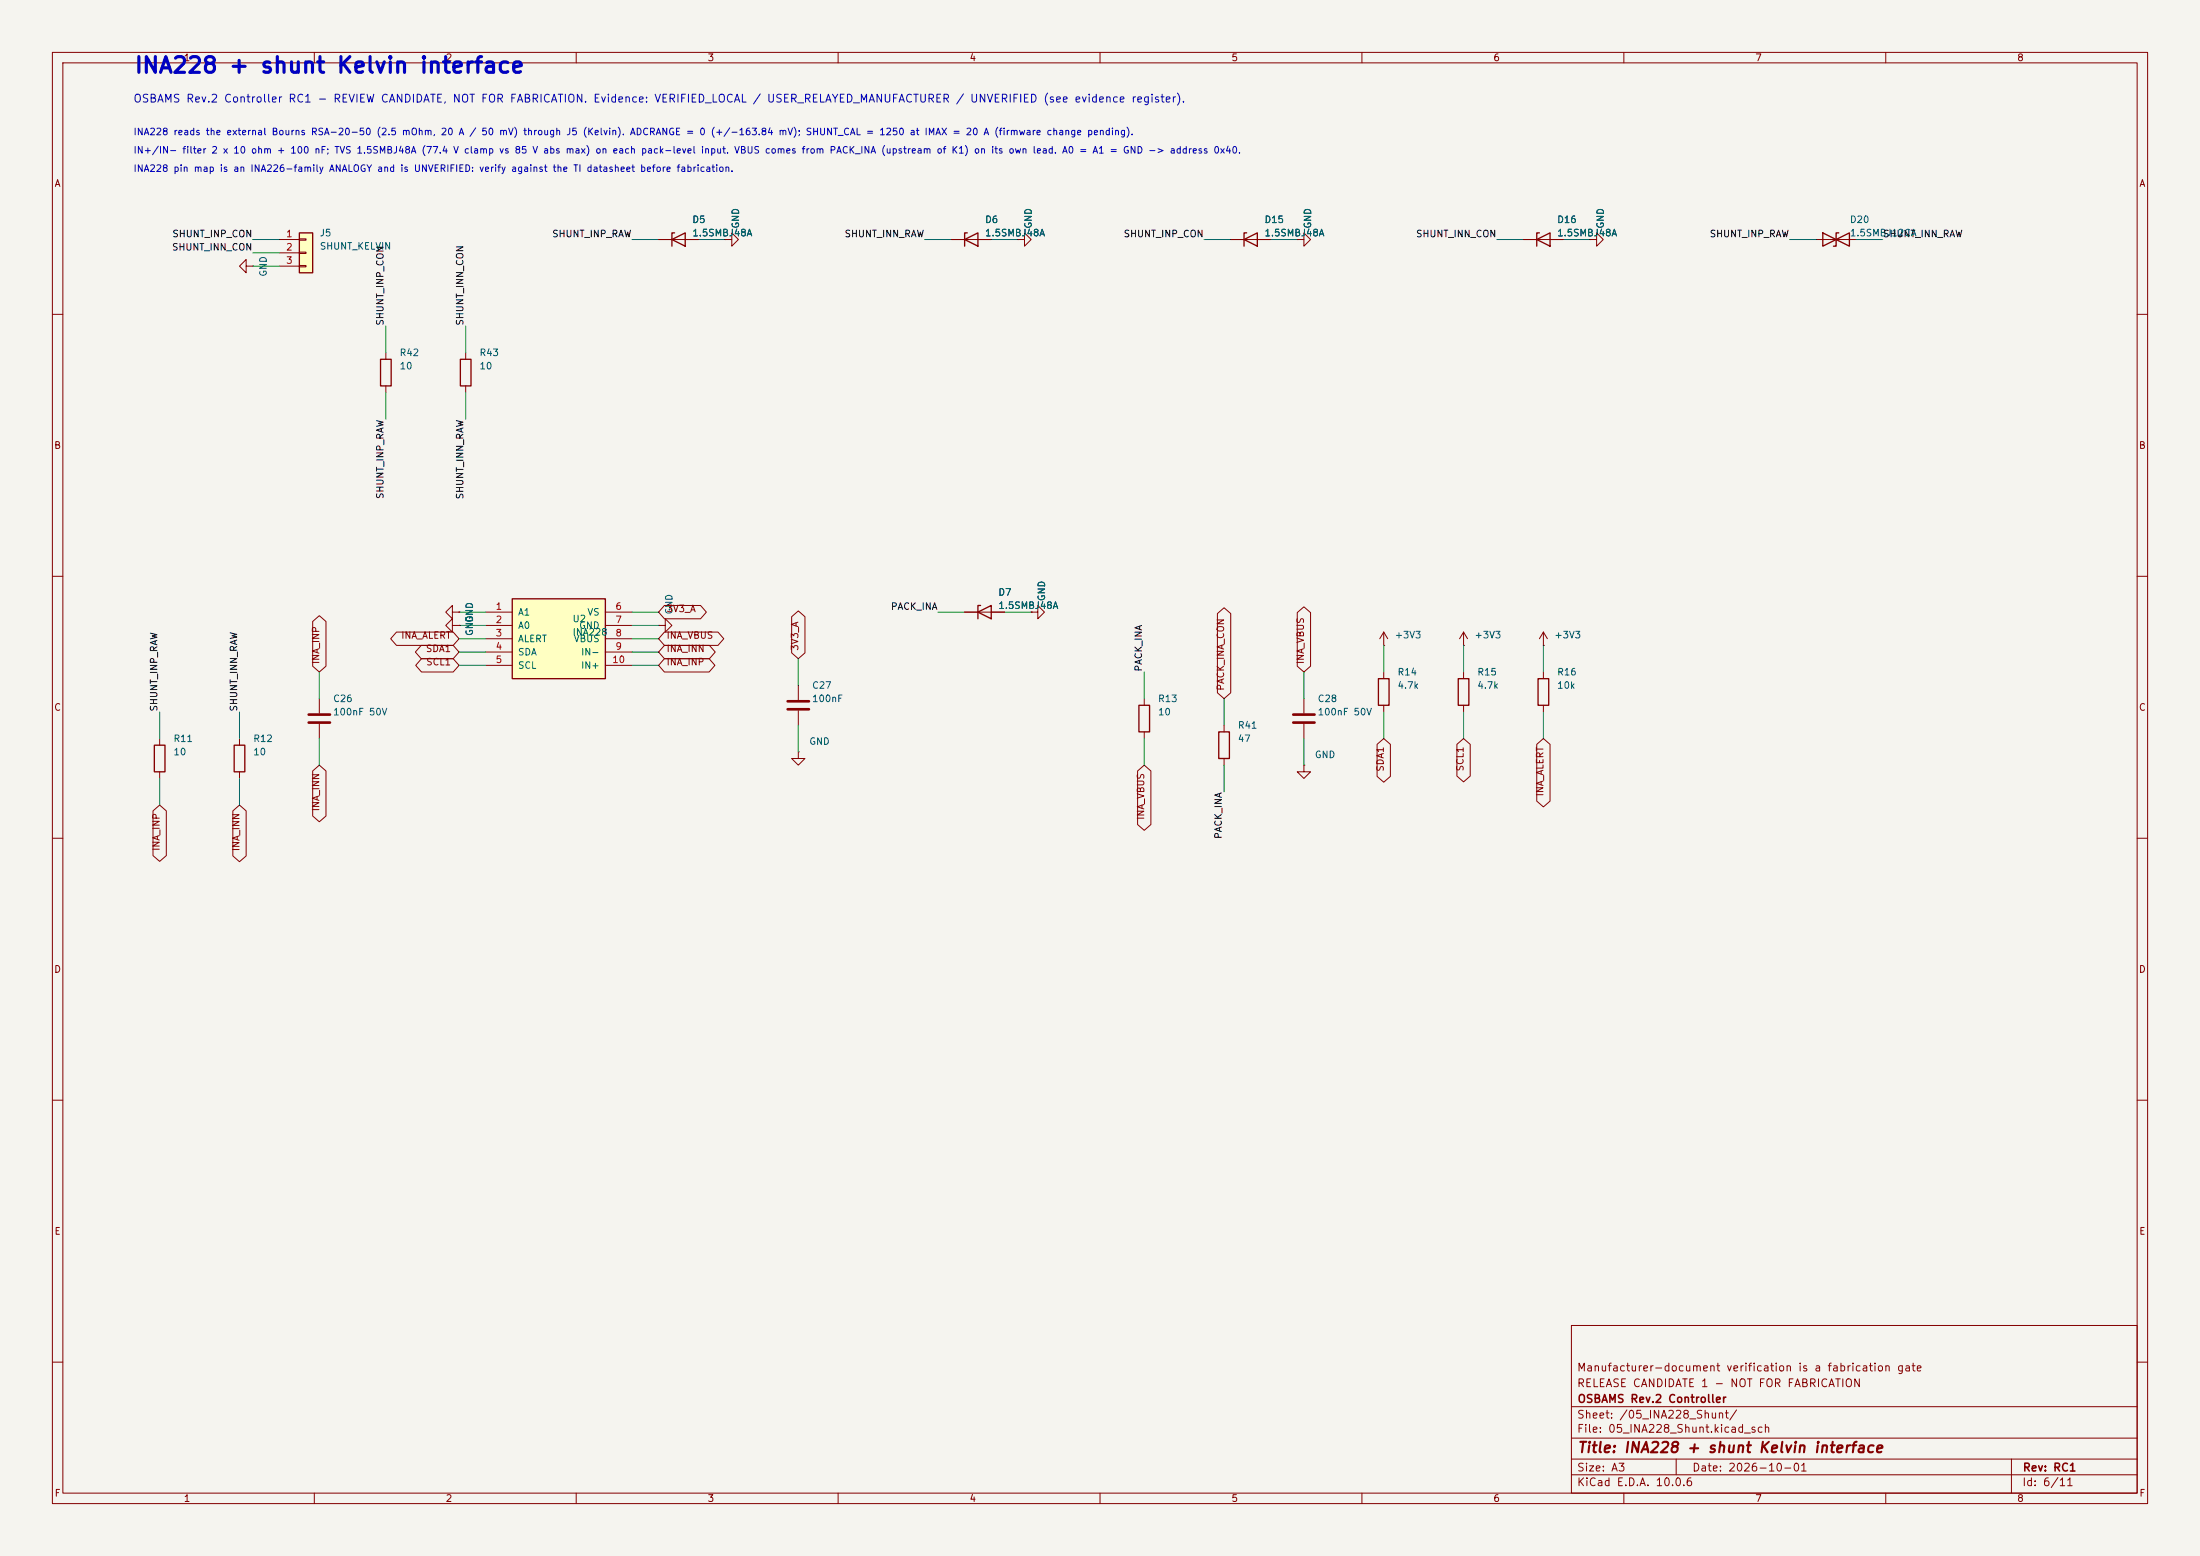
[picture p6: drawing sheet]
<svg xmlns="http://www.w3.org/2000/svg" width="420mm" height="297mm" viewBox="0 0 420 297" stroke-linecap="round" stroke-linejoin="round" font-family="sans-serif">
<path d="M0 0h420v297h-420z" fill="#f5f4ef" stroke="#f5f4ef" stroke-width=".19"/>
<g fill="none" stroke="#840000" stroke-width=".19">
<path d="M10 10h400v277h-400zM12 12h396v273h-396zM60 10v2M110 10v2M160 10v2M210 10v2M260 10v2M310 10v2M360 10v2M346.7 45.7h7.6M10 60h2M408 60h2"/>
<path d="M10 110h2M86.4 119.4v-1.3l-1.3 1.3 1.3 1.3v-1.3h1.2M86.4 116.8v-1.2l-1.3 1.2 1.3 1.3v-1.3h1.2M87.6 119.4h.1M87.6 116.8h.1M125.7 119.4h1.3v-1.3l1.3 1.3-1.3 1.3v-1.3M125.7 119.4h.1M408 110h2M152.4 130.8v2.8M152.4 135.6v2.8M264.2 123.2h.1M264.2 120.7v2.5"/>
<path d="M264.2 128.3v1.2M264.2 134.6v1.3M264.2 120.7l-.8 1.2M264.2 120.7l.7 1.2M10 160h2M152.4 143.5v1.3h1.3l-1.3 1.3-1.3-1.3h1.3M152.4 143.5h.1M408 160h2M10 210h2M408 210h2M300 253h108v32h-108zM10 260h2"/>
<path d="M300 278.5h108M300 274.5h108M300 268.5h108M320 278.5v3M384 278.5v6.5M408 260h2M60 285v2M110 285v2M160 285v2M210 285v2M260 285v2M300 281.5h108"/>
<path d="M310 285v2M360 285v2"/>
</g>
<path d="M348 44.5v2.5l5.1-2.5v2.5zM351 44.5h-.5v2.5h-.5M263.1 129.5h2.1v5.1h-2.1z" fill="none" stroke="#840000" stroke-width=".25"/>
<path d="M150.4 133.9h4M150.4 135.4h4" fill="none" stroke="#840000" stroke-width=".51"/>
<path d="M97.8 114.3h17.8v15.2h-17.8z" fill="#ffffc2"/>
<path d="M97.8 114.3h17.8v15.2h-17.8zM29.5 142.2h2v5.1h-2zM44.7 142.2h2v5.1h-2z" fill="none" stroke="#840000" stroke-width=".25"/>
<g fill="none" stroke="#840000" stroke-width=".19">
<path d="M47 50.8v-1.3l-1.3 1.3 1.3 1.3v-1.3h1.3M48.3 50.8h.1M138.4 45.7h1.3v-1.2l1.3 1.2-1.3 1.3v-1.3M138.4 45.7h.1M194.3 45.7h1.3v-1.2l1.2 1.2-1.2 1.3v-1.3M194.3 45.7h.1M92.7 116.8h5.1M92.7 119.4h5.1M115.6 116.8h5M115.6 119.4h5M61 133.4v2.7M61 138.2v2.8"/>
<path d="M92.7 121.9h5.1M92.7 124.5h5.1M92.7 127h5.1M115.6 121.9h5M115.6 124.5h5M115.6 127h5M30.5 141v1.2M30.5 147.3v1.3M45.7 141v1.2M45.7 147.3v1.3M248.9 146.1v1.2h1.3l-1.3 1.3-1.3-1.3h1.3M248.9 146.1h.1"/>
</g>
<path d="M58.9 136.4h4.1M58.9 137.9h4.1" fill="none" stroke="#840000" stroke-width=".51"/>
<path d="M57.1 44.5h2.6v7.6h-2.6z" fill="#ffffc2"/>
<g fill="none" stroke="#840000" stroke-width=".25">
<path d="M57.1 44.5h2.6v7.6h-2.6zM128.3 45.7l2.5-1.2v2.5zM128.8 44.5h-.5v2.5M184.1 45.7l2.6-1.2v2.5zM184.7 44.5h-.6v2.5M237.5 45.7l2.5-1.2v2.5zM238 44.5h-.5v2.5M293.4 45.7l2.5-1.2v2.5zM293.9 44.5h-.5v2.5M72.6 68.6h2.1v5.1h-2.1zM87.9 68.6h2v5.1h-2zM186.7 116.8l2.5-1.2v2.5z"/>
<path d="M187.2 115.6h-.5v2.5M217.4 134.6h2.1v5.1h-2.1zM232.7 139.7h2v5.1h-2zM278.4 129.5h2v5.1h-2zM293.6 129.5h2.1v5.1h-2.1z"/>
</g>
<g fill="none" stroke="#840000" stroke-width=".19">
<path d="M53.3 45.7h3.8M53.3 48.3h3.8M53.3 50.8h3.8M57.1 45.6h1.3v.2h-1.3zM57.1 48.1h1.3v.3h-1.3zM57.1 50.7h1.3v.2h-1.3zM125.7 45.7h7.6M138.4 45.7h.1M181.6 45.7h7.6M194.3 45.7h.1M234.9 45.7h7.7M247.6 45.7h1.3v-1.2l1.3 1.2-1.3 1.3v-1.3"/>
<path d="M247.6 45.7h.1M290.8 45.7h7.6M303.5 45.7h1.3v-1.2l1.3 1.2-1.3 1.3v-1.3M303.5 45.7h.1M73.7 67.3v1.3M73.7 73.7v1.2M88.9 67.3v1.3M88.9 73.7v1.2M59.7 118.6l1.3-1.1 1.2 1.1v8.6l-1.2 1.1-1.3-1.1zM87.6 119.4h.1M87.6 116.8h.1M126.8 115.6h6.9l1.2 1.2-1.2 1.3h-6.9l-1.1-1.3z"/>
<path d="M151.1 117.7l1.3-1.1 1.3 1.1v6.9l-1.3 1.1-1.3-1.1zM184.1 116.8h7.7M196.8 116.8h1.3v-1.2l1.3 1.2-1.3 1.3v-1.3M196.8 116.8h.1M232.4 117.1l1.3-1.1 1.3 1.1v15.1l-1.3 1.2-1.3-1.2zM247.6 116.9l1.3-1.1 1.3 1.1v10.3l-1.3 1.1-1.3-1.1zM75.7 120.6h10.8l1.1 1.3-1.1 1.3h-10.8l-1.1-1.3zM80.4 123.2h6.1l1.1 1.3-1.1 1.2h-6.1l-1.1-1.2zM80.5 125.7h6l1.1 1.3-1.1 1.3h-6l-1.1-1.3zM126.8 120.6h10.3l1.1 1.3-1.1 1.3h-10.3l-1.1-1.3zM126.8 125.7h8.6l1.1 1.3-1.1 1.3h-8.6l-1.1-1.3zM126.8 123.2h8.6l1.1 1.3-1.1 1.2h-8.6l-1.1-1.2z"/>
<path d="M218.4 133.4v1.2M218.4 139.7v1.3M233.7 138.4v1.3M248.9 133.4v2.7M248.9 138.2v2.8M279.4 123.2h.1M279.4 120.7v2.5M279.4 128.3v1.2M279.4 134.6v1.3M279.4 120.7l-.8 1.2M279.4 120.7l.8 1.2M294.6 123.2h.1"/>
<path d="M294.6 120.7v2.5M294.6 128.3v1.2M294.6 134.6v1.3M294.6 120.7l-.7 1.2M294.6 120.7l.8 1.2M29.2 154.8l1.3-1.1 1.3 1.1v8.5l-1.3 1.1-1.3-1.1zM44.4 154.8l1.3-1.1 1.3 1.1v8.6l-1.3 1.1-1.3-1.1zM59.7 147.2l1.3-1.1 1.2 1.1v8.6l-1.2 1.1-1.3-1.1zM217.2 147.2l1.2-1.1 1.3 1.1v10.2l-1.3 1.1-1.2-1.1zM233.7 144.8v1.3M262.9 142.1l1.3-1.1 1.2 1.1v6.1l-1.2 1.1-1.3-1.1zM278.1 142.1l1.3-1.1 1.3 1.1v6l-1.3 1.1-1.3-1.1z"/>
<path d="M293.4 142.1l1.2-1.1 1.3 1.1v10.8l-1.3 1.1-1.2-1.1z"/>
</g>
<path d="M246.9 136.4h4.1M246.9 137.9h4.1" fill="none" stroke="#840000" stroke-width=".51"/>
<g fill="none" stroke="#009600" stroke-width=".19">
<path d="M48.3 45.7h5M48.3 48.3h5M48.3 50.8h5M120.6 45.7h5.1M133.3 45.7h5.1M176.5 45.7h5.1M189.2 45.7h5.1M229.9 45.7h5M242.6 45.7h5M285.7 45.7h5.1M298.4 45.7h5.1M341.6 45.7h5.1"/>
<path d="M354.3 45.7h5.1M73.7 62.2v5.1M73.7 74.9v5.1M88.9 62.2v5.1M88.9 74.9v5.1M87.6 116.8h5.1M87.6 119.4h5.1M120.6 116.8h5.1M120.6 119.4h5.1M179.1 116.8h5M191.8 116.8h5M30.5 135.9v5.1"/>
<path d="M45.7 135.9v5.1M61 128.3v5.1M87.6 124.5h5.1M87.6 121.9h5.1M87.6 127h5.1M120.6 124.5h5.1M120.6 121.9h5.1M120.6 127h5.1M152.4 125.7v5.1M152.4 138.4v5.1M218.4 128.3v5.1M233.7 133.4v5"/>
<path d="M248.9 128.3v5.1M264.2 123.2v5.1M264.2 135.9v5.1M279.4 123.2v5.1M279.4 135.9v5.1M294.6 123.2v5.1M294.6 135.9v5.1M30.5 148.6v5.1M45.7 148.6v5.1M61 141v5.1M218.4 141v5.1M233.7 146.1v5"/>
<path d="M248.9 141v5.1"/>
</g>
<text font-size="3" fill="#0000c2" x="25.5" y="14.7">INA228 + shunt Kelvin interface</text>
<text font-size="2" fill="#840000" x="301" y="277.8">Title: INA228 + shunt Kelvin interface</text>
<text font-size="1.5" fill="#0000c2" x="25.4" y="19.9">OSBAMS Rev.2 Controller RC1 - REVIEW CANDIDATE, NOT FOR FABRICATION. Evidence: VERIFIED_LOCAL / USER_RELAYED_MANUFACTURER / UNVERIFIED (see evidence register).</text>
<g font-size="1.5" fill="#840000">
<text x="300.9" y="262.1">Manufacturer-document verification is a fabrication gate</text>
<text x="300.9" y="265.1">RELEASE CANDIDATE 1 - NOT FOR FABRICATION</text>
<text x="301" y="268.1">OSBAMS Rev.2 Controller</text>
<text x="300.9" y="273.8">File: 05_INA228_Shunt.kicad_sch</text>
<text x="300.9" y="271.1">Sheet: /05_INA228_Shunt/</text>
<text x="300.9" y="281.2">Size: A3</text>
<text x="322.9" y="281.2">Date: 2026-10-01</text>
<text x="386" y="281.2">Rev: RC1</text>
<text x="300.9" y="284">KiCad E.D.A. 10.0.6</text>
<text x="385.9" y="284">Id: 6/11</text>
</g>
<g font-size="1.3" fill="#840000">
<text x="35" y="12">1</text>
<text x="85" y="12">2</text>
<text x="135" y="12">3</text>
<text x="185" y="12">4</text>
<text x="235" y="12">5</text>
<text x="285" y="12">6</text>
<text x="335" y="12">7</text>
<text x="385" y="12">8</text>
<text x="10.3" y="36">A</text>
<text x="408.3" y="36">A</text>
<text x="10.2" y="86">B</text>
<text x="408.2" y="86">B</text>
<text x="127.1" y="117.2">3V3_A</text>
<text x="76.5" y="122.2">INA_ALERT</text>
<text x="81.2" y="124.8">SDA1</text>
<text x="127.1" y="122.2">INA_VBUS</text>
<text x="127.1" y="124.8">INA_INN</text>
<text x="152.7" y="124.3" transform="rotate(-90 152.7 124.3)">3V3_A</text>
<text x="61.3" y="126.9" transform="rotate(-90 61.3 126.9)">INA_INP</text>
<text x="81.3" y="127.3">SCL1</text>
<text x="127.1" y="127.3">INA_INP</text>
<text x="234" y="131.9" transform="rotate(-90 234 131.9)">PACK_INA_CON</text>
<text x="249.2" y="126.9" transform="rotate(-90 249.2 126.9)">INA_VBUS</text>
<text x="10.2" y="136">C</text>
<text x="408.2" y="136">C</text>
<text x="264.5" y="147.4" transform="rotate(-90 264.5 147.4)">SDA1</text>
<text x="279.7" y="147.3" transform="rotate(-90 279.7 147.3)">SCL1</text>
<text x="61.3" y="155" transform="rotate(-90 61.3 155)">INA_INN</text>
<text x="295" y="152.1" transform="rotate(-90 295 152.1)">INA_ALERT</text>
<text x="218.8" y="156.6" transform="rotate(-90 218.8 156.6)">INA_VBUS</text>
<text x="30.8" y="162.5" transform="rotate(-90 30.8 162.5)">INA_INP</text>
<text x="46" y="162.6" transform="rotate(-90 46 162.6)">INA_INN</text>
<text x="10.2" y="186">D</text>
<text x="408.2" y="186">D</text>
<text x="10.3" y="236">E</text>
<text x="408.3" y="236">E</text>
<text x="10.3" y="286">F</text>
<text x="35" y="287">1</text>
<text x="85" y="287">2</text>
<text x="135" y="287">3</text>
<text x="185" y="287">4</text>
<text x="235" y="287">5</text>
<text x="285" y="287">6</text>
<text x="335" y="287">7</text>
<text x="385" y="287">8</text>
<text x="408.3" y="286">F</text>
</g>
<g font-size="1.3" fill="#0000c2">
<text x="25.4" y="29.6">IN+/IN- filter 2 x 10 ohm + 100 nF; TVS 1.5SMBJ48A (77.4 V clamp vs 85 V abs max) on each pack-level input. VBUS comes from PACK_INA (upstream of K1) on its own lead. A0 = A1 = GND -&gt; address 0x40.</text>
<text x="25.4" y="26.1">INA228 reads the external Bourns RSA-20-50 (2.5 mOhm, 20 A / 50 mV) through J5 (Kelvin). ADCRANGE = 0 (+/-163.84 mV); SHUNT_CAL = 1250 at IMAX = 20 A (firmware change pending).</text>
<text x="25.4" y="33.1">INA228 pin map is an INA226-family ANALOGY and is UNVERIFIED: verify against the TI datasheet before fabrication.</text>
</g>
<g font-size="1.3" fill="#0f0f0f">
<text x="32.8" y="45.6">SHUNT_INP_CON</text>
<text x="105.3" y="45.6">SHUNT_INP_RAW</text>
<text x="161.1" y="45.6">SHUNT_INN_RAW</text>
<text x="214.4" y="45.6">SHUNT_INP_CON</text>
<text x="270.2" y="45.6">SHUNT_INN_CON</text>
<text x="326.3" y="45.6">SHUNT_INP_RAW</text>
<text x="359.4" y="45.6">SHUNT_INN_RAW</text>
<text x="32.7" y="48.1">SHUNT_INN_CON</text>
<text x="73.5" y="62.3" transform="rotate(-90 73.5 62.3)">SHUNT_INP_CON</text>
<text x="88.8" y="62.3" transform="rotate(-90 88.8 62.3)">SHUNT_INN_CON</text>
<text x="73.5" y="95.4" transform="rotate(-90 73.5 95.4)">SHUNT_INP_RAW</text>
<text x="88.8" y="95.4" transform="rotate(-90 88.8 95.4)">SHUNT_INN_RAW</text>
<text x="170" y="116.7">PACK_INA</text>
<text x="218.3" y="128.3" transform="rotate(-90 218.3 128.3)">PACK_INA</text>
<text x="30.4" y="135.9" transform="rotate(-90 30.4 135.9)">SHUNT_INP_RAW</text>
<text x="45.6" y="135.9" transform="rotate(-90 45.6 135.9)">SHUNT_INN_RAW</text>
<text x="233.6" y="160.2" transform="rotate(-90 233.6 160.2)">PACK_INA</text>
</g>
<g font-size="1.3" fill="#a90000">
<text x="54.5" y="45.6">1</text>
<text x="54.5" y="48.1">2</text>
<text x="54.5" y="50.7">3</text>
<text x="94.5" y="116.7">1</text>
<text x="94.5" y="119.2">2</text>
<text x="117.4" y="116.7">6</text>
<text x="117.4" y="119.2">7</text>
<text x="94.5" y="121.8">3</text>
<text x="94.5" y="124.3">4</text>
<text x="117.4" y="121.8">8</text>
<text x="117.4" y="124.3">9</text>
<text x="94.5" y="126.9">5</text>
<text x="116.8" y="126.9">10</text>
</g>
<g font-size="1.3" fill="#006464">
<text x="60.9" y="45.4">J5</text>
<text x="60.9" y="48">SHUNT_KELVIN</text>
<text x="132.1" y="42.9">D5</text>
<text x="132.1" y="45.4">1.5SMBJ48A</text>
<text x="141.4" y="43.7" transform="rotate(-90 141.4 43.7)">GND</text>
<text x="187.9" y="42.9">D6</text>
<text x="187.9" y="45.4">1.5SMBJ48A</text>
<text x="197.3" y="43.7" transform="rotate(-90 197.3 43.7)">GND</text>
<text x="241.3" y="42.9">D15</text>
<text x="241.3" y="45.4">1.5SMBJ48A</text>
<text x="250.6" y="43.7" transform="rotate(-90 250.6 43.7)">GND</text>
<text x="297.2" y="42.9">D16</text>
<text x="297.2" y="45.4">1.5SMBJ48A</text>
<text x="306.5" y="43.7" transform="rotate(-90 306.5 43.7)">GND</text>
<text x="353" y="42.9">D20</text>
<text x="353" y="45.4">1.5SMBJ12CA</text>
<text x="51.2" y="52.9" transform="rotate(-90 51.2 52.9)">GND</text>
<text x="76.2" y="68.3">R42</text>
<text x="76.2" y="70.8">10</text>
<text x="91.4" y="68.3">R43</text>
<text x="91.4" y="70.8">10</text>
<text x="190.5" y="114">D7</text>
<text x="98.8" y="117.8">A1</text>
<text x="109.2" y="119.1">U2</text>
<text x="112" y="117.8">VS</text>
<text x="128.7" y="117.4" transform="rotate(-90 128.7 117.4)">GND</text>
<text x="190.5" y="116.5">1.5SMBJ48A</text>
<text x="199.8" y="114.9" transform="rotate(-90 199.8 114.9)">GND</text>
<text x="90.6" y="121.5" transform="rotate(-90 90.6 121.5)">GND</text>
<text x="98.8" y="120.3">A0</text>
<text x="98.8" y="122.9">ALERT</text>
<text x="98.8" y="125.4">SDA</text>
<text x="109.2" y="121.6">INA228</text>
<text x="109.4" y="122.9">VBUS</text>
<text x="110.5" y="120.3">GND</text>
<text x="110.8" y="125.4">IN-</text>
<text x="266.1" y="122.2">+3V3</text>
<text x="281.4" y="122.2">+3V3</text>
<text x="296.6" y="122.2">+3V3</text>
<text x="98.8" y="128">SCL</text>
<text x="110.8" y="128">IN+</text>
<text x="154.9" y="131.8">C27</text>
<text x="266.7" y="129.2">R14</text>
<text x="266.7" y="131.8">4.7k</text>
<text x="281.9" y="129.2">R15</text>
<text x="281.9" y="131.8">4.7k</text>
<text x="297.2" y="129.2">R16</text>
<text x="297.2" y="131.8">10k</text>
<text x="63.5" y="134.3">C26</text>
<text x="63.5" y="136.9">100nF 50V</text>
<text x="154.9" y="134.3">100nF</text>
<text x="221" y="134.3">R13</text>
<text x="221" y="136.9">10</text>
<text x="251.4" y="134.3">C28</text>
<text x="251.4" y="136.9">100nF 50V</text>
<text x="33" y="141.9">R11</text>
<text x="48.2" y="141.9">R12</text>
<text x="154.4" y="142.5">GND</text>
<text x="236.2" y="139.4">R41</text>
<text x="236.2" y="141.9">47</text>
<text x="33" y="144.5">10</text>
<text x="48.2" y="144.5">10</text>
<text x="250.9" y="145">GND</text>
</g>
</svg>
